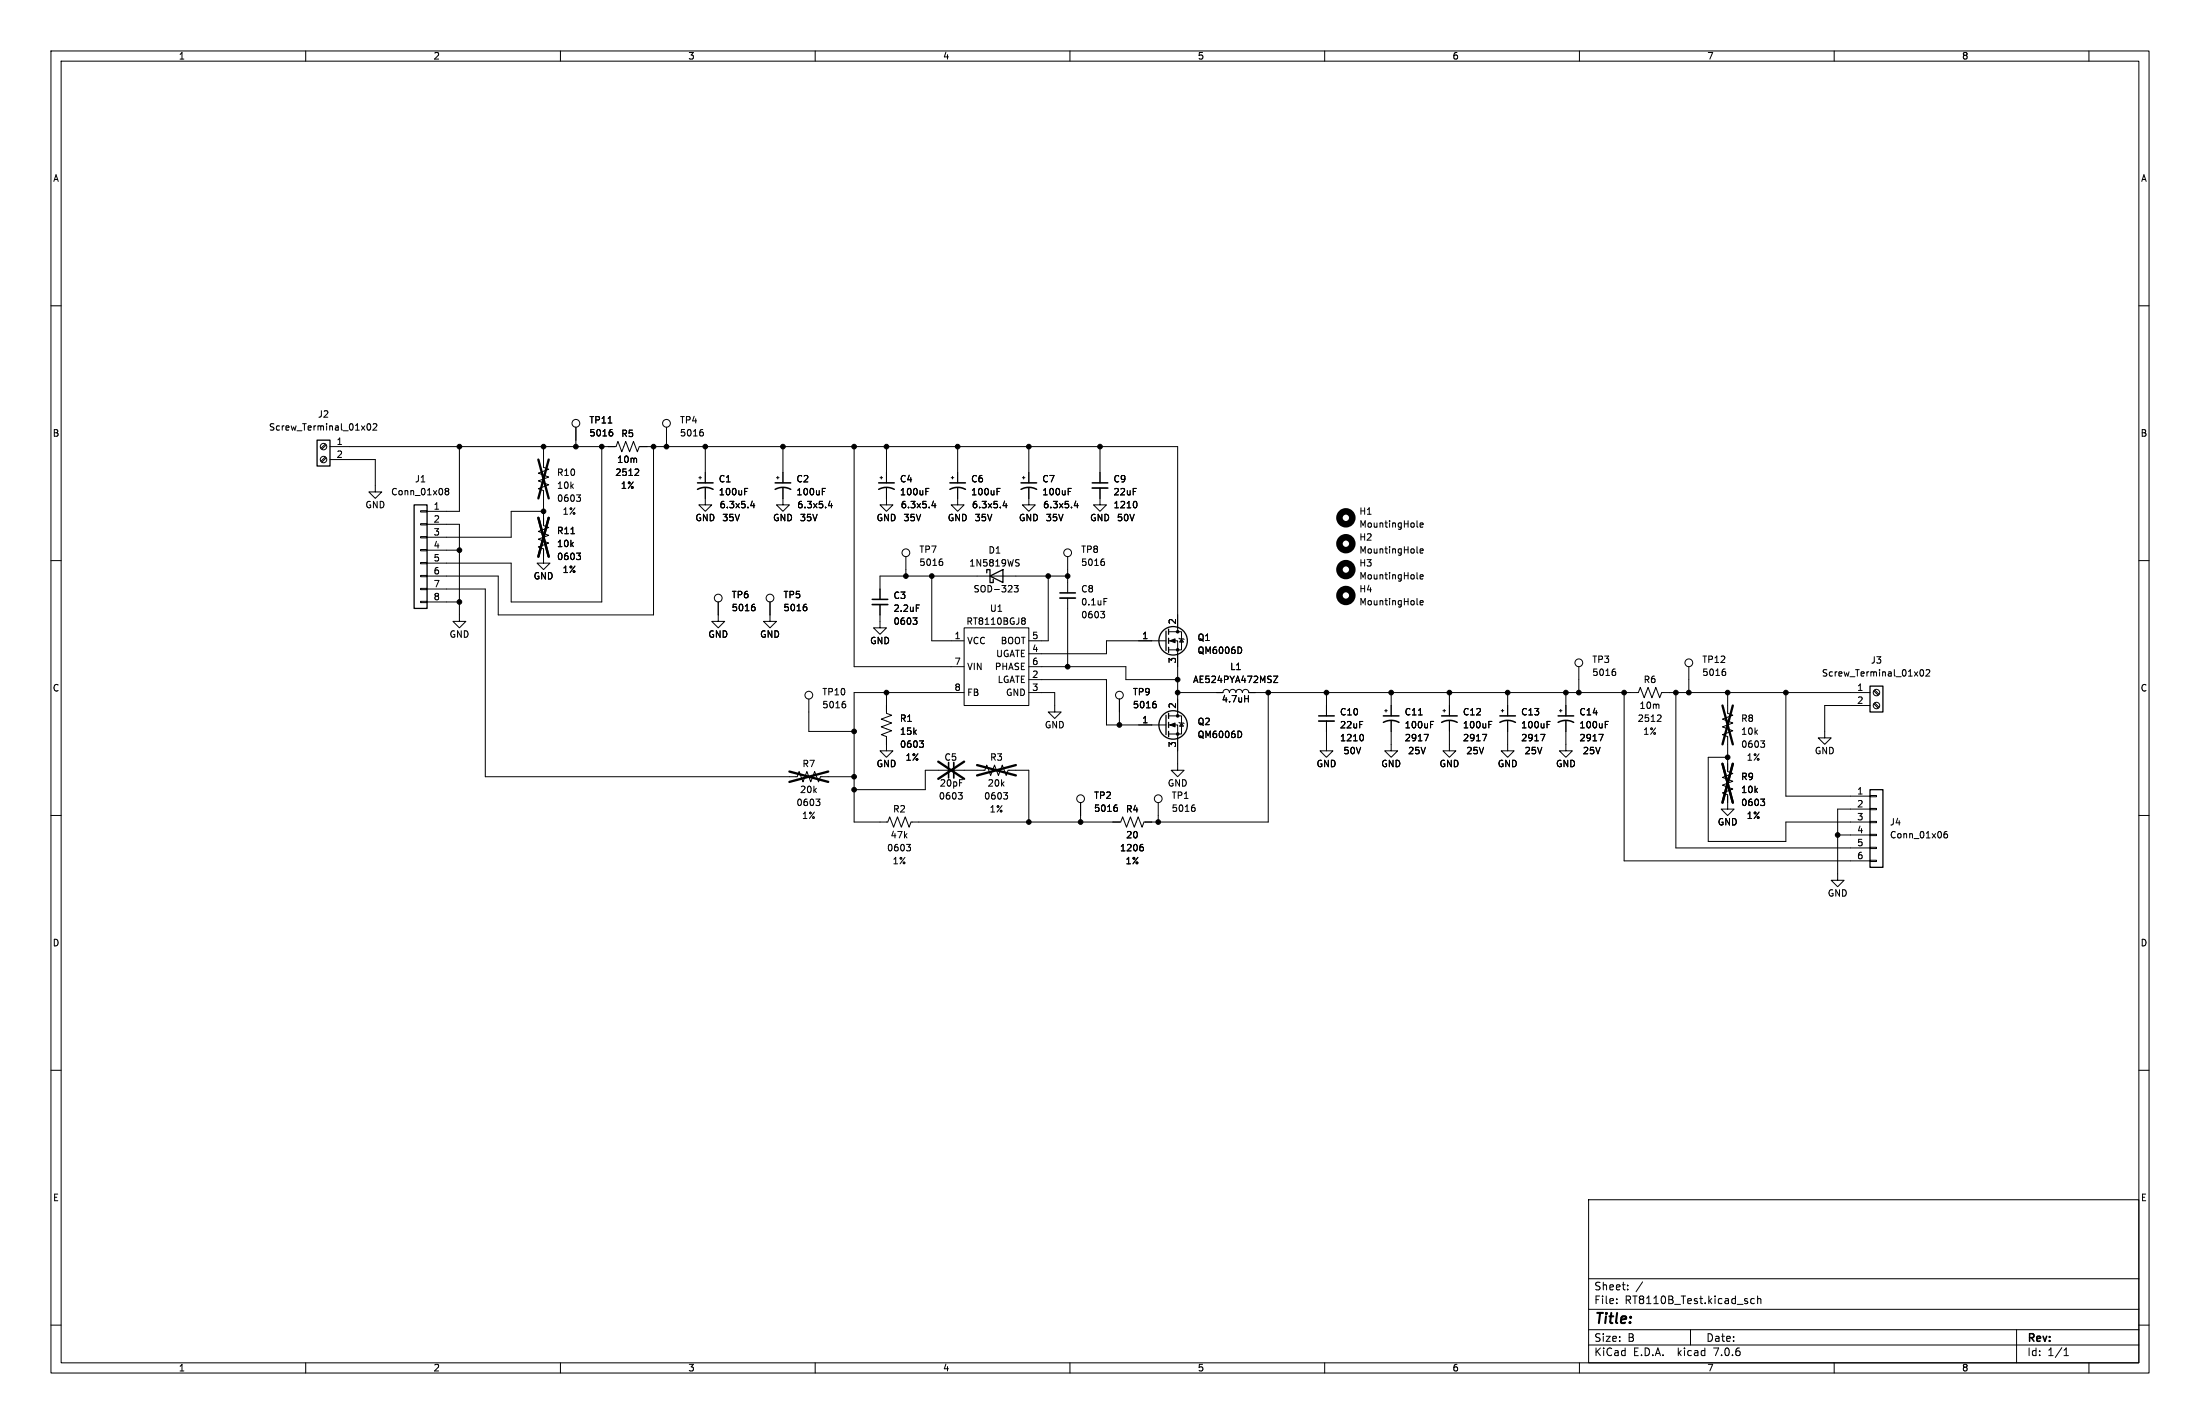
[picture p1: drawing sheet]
<svg xmlns="http://www.w3.org/2000/svg" width="432mm" height="279mm" viewBox="0 0 432 279" stroke-linecap="round" stroke-linejoin="round" font-family="sans-serif">
<g fill="none" stroke="#000" stroke-width=".2">
<path d="M10 10h411.8v259.4h-411.8zM12 12h407.8v255.4h-407.8zM60 10v2M110 10v2M160 10v2M210 10v2M260 10v2M310 10v2M360 10v2M410 10v2M10 60h2M419.8 60h2"/>
<path d="M63.9 89.7l-.9 .8M63.9 87.1l-.9 .9M64 89.8l-.8 .9M64 87.3l-.8 .8M64.8 90.2h8.9v6.3h1.2l-1.2 1.3-1.3-1.3h1.3M64.8 87.6h56.1l.4-1 .7 2 .8-2 .8 2 .7-2 .8 2 .4-1h105.6v36.4M72.1 83.3l.2-.2a.68 .68 0 0 1 .5 .7 .68 .68 0 0 1-.5 .6l-.3-.5zM73.2 83.3l.5-.2 .3 .4-.8 .9h.8M87.6 96.4l-.2-.3 .2-.3h.2l.3 .3-.3 .3M87.6 96.4l-.2 .2v.4l.2 .1 .4-.1 .1-.1v-.3l-.3-.2M87.6 96.4h.2M90.2 87.6v12.7h-6.4"/>
<path d="M106.7 87.6v4.1l1 .4-2 .7 2 .8-2 .8 2 .7-2 .8 1 .4v6.8l1 .4-2 .8 2 .7-2 .8 2 .8-2 .7 1 .4v2.8h1.2l-1.2 1.3-1.3-1.3h1.3M113 83.8v3.8M113.2 97.1h.7l-.4 .5M113.7 97.6l.2 .2v.3l-.2 .3M118.1 87.6v30.5h-17.8v-7.6h-16.5M119.4 83h.7M119.9 84.3h.3M120 84.8l.3 .2v.3l-.3 .2M125.1 92l.3 .3-.1 .3-.7 .7h.8M128.3 87.6v33.1h-30.5v-7.7h-14M130.8 83.8v3.8M137.2 93.7h.5"/>
<path d="M137.4 93.5v.5M137.7 84.3h.2M137.8 84.8l.3 .2v.3l-.3 .2M138.4 95.8v3.3h1.3l-1.3 1.2-1.2-1.2h1.2M138.4 87.6v7.1M146.2 96.4h.4M146.2 95.8h.6M147.7 98.3l-.3 .9h.7M148 98.8v.8M152.4 93.7h.5M152.7 93.5v.5M153.7 95.8v3.3h1.2l-1.2 1.2-1.3-1.2h1.3"/>
<path d="M153.7 87.6v7.1M161.4 96.4h.4M161.4 95.8h.6M162.9 98.3l-.3 .9h.8M163.2 98.8v.8M167.6 87.6v43.2h21.6M172.7 93.7h.5M173 93.5v.5M174 95.8v3.3h1.3l-1.3 1.2-1.3-1.2h1.3M174 87.6v7.1M181.7 96.4h.4M181.7 95.8h.6"/>
<path d="M183.2 98.3l-.3 .9h.8M183.5 98.8v.8M186.7 93.7h.5M186.9 93.5v.5M188 95.8v3.3h1.2l-1.2 1.2-1.3-1.2h1.3M188 87.6v7.1M195.7 96.4h.4M195.7 95.8h.6M197.2 98.3l-.3 .9h.8M197.5 98.8v.8M200.7 93.7h.5M200.9 93.5v.5"/>
<path d="M201.9 95.8v3.3h1.3l-1.3 1.2-1.2-1.2h1.2M201.9 87.6v7.1M209.7 96.4h.4M209.7 95.8h.6M211.2 98.3l-.3 .9h.7M211.5 98.8v.8M215.9 95.8v3.3h1.3l-1.3 1.2-1.3-1.2h1.3M215.9 87.6v7.1M222.9 98.4a.79 .79 0 0 1 0 1.2M10 110h2M82.5 118h1.3v.2h-1.3zM82.5 115.4h1.3v.3h-1.3z"/>
<path d="M82.5 112.9h1.3v.3h-1.3zM82.5 110.4h1.3v.2h-1.3zM82.5 107.8h1.3v.3h-1.3zM82.5 105.3h1.3v.2h-1.3zM82.5 102.7h1.3v.3h-1.3zM82.5 100.2h1.3v.3h-1.3zM83.8 115.6h11.4v36.8h61.3l.3-1 .8 2 .8-2 .7 2 .8-2 .8 2 .3-1h6.6M83.8 102.9h6.4v19h1.2l-1.2 1.3-1.3-1.3h1.3M83.8 108h6.4M83.8 118.1h6.4M106.7 100.3h-6.4v5.1h-16.5M112.1 104.7h.7"/>
<path d="M113.2 108.5h.7l-.4 .5M113.7 109l.2 .3v.3l-.2 .2M141 118.1v3.8h1.2l-1.2 1.3-1.3-1.3h1.3M147.9 118.6h.2M148 119l.2 .3v.3l-.2 .2M151.1 118.1v3.8h1.3l-1.3 1.3-1.2-1.3h1.2M158 118.6h.3M158.1 119l.3 .3v.3l-.3 .2M172.7 118.6v4.6h1.3l-1.3 1.3-1.3-1.3h1.3M177.8 109.2v3.8M179.8 118.7h.7M182.9 113v12.7h6.3"/>
<path d="M184.7 109.7h.2M184.8 110.2l.2 .2v.3l-.2 .2M199.1 114.9h.7l-.4 .5 .4 .1v.5l-.2 .1-.5-.1M199.6 110.4l.3 .1 .1 .3-.2 .3h-.3M199.6 109.8l.4 .1M205.7 113v12.7h-3.8M209.5 113h-36.8v4.6M209.5 109.2v7.1M209.5 117.3v13.5M216 120h.8l-.4 .4M216.4 109.7h.3M216.6 110.2l.2 .2v.3l-.2 .2"/>
<path d="M216.7 117.4h.6M278.1 118.5l.2 .2M278.1 108.3l.2 .2M278.1 113.4l.2 .2M278.1 103.3l.2 .1M278.7 118.3l.6-.2v-.2l-.4-.1-.2 .2 .1 .6h.5M278.7 108.1l.6-.1v-.3h-.4l-.2 .2 .1 .6h.5M278.7 103l.6-.1v-.2l-.4-.1-.2 .2 .1 .6h.5M278.7 113.2l.6-.1v-.3h-.4l-.2 .1 .1 .6h.5M419.8 110h2M158.7 137.2v6.3h8.9M165.6 137.6h.3"/>
<path d="M165.8 138.1l.2 .2v.3l-.2 .3M174 135.9v4.1l1 .3-2 .8 2 .8-2 .7 2 .8-2 .7 1 .4v2.8h1.3l-1.3 1.3-1.3-1.3h1.3M179.2 121.2h.8l-.4 .5M179.7 121.7l.3 .3v.3l-.3 .2M189.2 123.2h12.7v15.2h-12.7zM189.2 135.9h-21.6v25.4h6.6l.4-1 .8 2 .7-2 .8 2 .8-2 .7 2 .4-1h41.2l.3-1 .8 2 .8-2 .7 2 .8-2 .8 2 .3-1h24.4v-25.4M200.8 121.2h.2l.2 .3-.2 .3M200.8 121.8h.2M201 121.8l.2 .1v.4l-.1 .1-.3 .1M201.9 135.9h5.1v3.8h1.3l-1.3 1.3-1.3-1.3h1.3M201.9 133.4h15.3v8.8h11.7M201.9 130.8h19.1v2.6h10.1"/>
<path d="M216.6 120.4l.2 .3v.3l-.2 .2M219.7 137.2v5M226.6 137.6h.2M226.7 138.1l.3 .2v.3l-.3 .3M228.9 125.7h-11.7v2.6h-15.3M229.4 125.7h1.7v14.8M229.4 124h2.5v3.5h-2.5M231.1 135.9h8.9a.64 .64 0 0 1 .7-.6 .64 .64 0 0 1 .6 .6 .64 .64 0 0 1 .6-.6 .64 .64 0 0 1 .7 .6 .64 .64 0 0 1 .6-.6 .64 .64 0 0 1 .6 .6 .64 .64 0 0 1 .7-.6 .64 .64 0 0 1 .6 .6h76.5l.3-1 .8 2 .8-2 .7 2 .8-2 .8 2 .3-1h40.9M231.4 125.2l1 .3M231.9 125.3l.4 .7h-.8zM243.5 127l.2 .5-.2 .7M244.3 137.1h.7"/>
<path d="M245 136.5v1.2M249.9 132.7h.9l-.9 1.2h.9M260.3 135.9v4.6M271.8 139.4h.5M272 139.2v.5M273 135.9v4.6M283.2 139.4h.5M283.5 139.2v.5M284.5 135.9v4.6M294.6 139.4h.5M294.9 139.2v.5M295.9 135.9v4.6"/>
<path d="M306.1 139.4h.5M306.3 139.2v.5M307.3 135.9v4.6M309.9 130.8v5.1M316.8 131.3h.2M316.9 131.7l.2 .3v.3l-.2 .2M318.8 135.9v33h48.2M328.9 135.9v30.5h38.1M331.5 130.8v5.1M338.4 131.3h.2M338.5 131.7l.2 .3v.3l-.2 .2M339.1 135.9v4.1l1 .3-2 .8 2 .8-2 .7 2 .8-2 .7 1 .4v6.9l1 .4-2 .7 2 .8-2 .8 2 .7-2 .8 1 .4v2.8h1.3l-1.3 1.2-1.3-1.2h1.3"/>
<path d="M350.5 135.9v20.3h16.5M367 138.4h-8.9v6.4h-1.2l1.2 1.3 1.3-1.3h-1.3M367.8 138.1l.8 .8M367.8 135.6l.8 .8M367.9 137.9l.9 .9M367.9 135.4l.9 .8M376.9 131.5l.2-.1a.68 .68 0 0 1 .5 .6 .68 .68 0 0 1-.5 .7l-.3-.5zM378 131.5l.5-.1 .3 .4-.8 .9h.8M10 160h2M160.1 156.8h.8l-.4 .5M160.7 157.3l.2 .2v.3l-.2 .3M180.5 145.4h.7l-.4 .4"/>
<path d="M181 145.8l.2 .3v.3l-.2 .2M186.2 151.1h-4.6v3.8h-14M187.2 151.1h6.1l.4-1 .7 2 .8-2 .8 2 .7-2 .8 2 .4-1h4v10.2M188.1 155.5h.8l-.5 .5M188.6 156l.3 .2v.3l-.3 .3M197 155.5h.8l-.5 .5M197.5 156l.3 .2v.3l-.3 .3M212.1 157.5v3.8M219 157.9h.2M219.1 158.4l.2 .3v.3l-.2 .2M227.3 157.5v3.8M229.4 142.2h1.7v8.9h1.3l-1.3 1.3-1.2-1.3h1.2"/>
<path d="M229.4 140.5h2.5v3.5h-2.5M231.4 141.7l1 .3M231.9 141.9l.4 .6h-.8zM234.2 157.9h.3M234.3 158.4l.3 .3v.3l-.3 .2M243.5 143.5l.2 .5-.2 .7M260.3 141.5v5.8h1.3l-1.3 1.3-1.2-1.3h1.2M267.3 144.1a.79 .79 0 0 1 0 1.3M273 141.5v5.8h1.3l-1.3 1.3-1.2-1.3h1.2M278.4 140.3h.7M279.5 144.1h.9l-.6 1.3M280.8 141.5h.6"/>
<path d="M280.8 142.2h.4M284.5 141.5v5.8h1.2l-1.2 1.3-1.3-1.3h1.3M291 144.1h.8l-.5 1.3M292.2 141.5h.6M292.2 142.2h.4M295.9 141.5v5.8h1.3l-1.3 1.3-1.3-1.3h1.3M302.4 144.1h.8l-.5 1.3M303.6 141.5h.6M303.6 142.2h.5M307.3 141.5v5.8h1.3l-1.3 1.3-1.2-1.3h1.2M313.8 144.1h.9l-.6 1.3M315.1 141.5h.6"/>
<path d="M315.1 142.2h.4M325.8 140.3l.2 .2v.3l-.8 .7h.8M339.1 148.6h-3.8v16.5h15.2v-3.8h16.5M345.6 156.8h.7l-.4 .5M345.6 145.4h.7l-.4 .4M346.1 145.8l.2 .3v.3l-.2 .2M346.1 157.3l.2 .2v.3l-.2 .3M367 158.6h1.3v.3h-1.3zM367 156.1h1.3v.2h-1.3zM367 158.8h-6.3v13.9h-1.3l1.3 1.3 1.2-1.3h-1.2M419.8 160h2M177.9 165.7h.8l-.4 .5"/>
<path d="M178.5 166.2l.2 .2v.3l-.2 .2M224.1 165.7h.2M224.2 166.2l.2 .2v.3l-.2 .2M360.7 163.8h6.3M367 168.8h1.3v.2h-1.3zM367 166.2h1.3v.3h-1.3zM367 163.7h1.3v.3h-1.3zM367 161.2h1.3v.2h-1.3zM382.1 163.1l-.3 .1-.2 .2-.1 .8 .3 .2 .4-.1 .1-.4-.2-.2-.3-.1-.3 .3M10 210h2M419.8 210h2M311.8 235.4h108v32h-108z"/>
<path d="M10 260h2M311.8 256.9h108M311.8 250.9h108M317.3 255.6v.2M317.3 254.9v.1M319.5 252.9v.2M319.5 252.2v.1M322.4 251.5l-1.3 1.9M344.3 254.9l-.4-.1-.3 .3 .2 .6h.5M345 254.9l.2-.1 .3 .1 .1 .9M345 254.3v1.5M419.8 260h2"/>
<path d="M60 267.4v2M110 267.4v2M160 267.4v2M210 267.4v2M260 267.4v2M310 267.4v2M311.8 263.9h108M311.8 260.9h108M331.8 260.9v3M360 267.4v2M395.8 260.9v6.5M405.1 266h.9"/>
<path d="M405.1 264.9l.4-.4v1.5M410 267.4v2"/>
<circle cx="63.5" cy="87.6" r=".63"/>
<circle cx="63.5" cy="90.2" r=".63"/>
<circle cx="113" cy="83.1" r=".76"/>
<circle cx="130.8" cy="83.1" r=".76"/>
<circle cx="141" cy="117.3" r=".76"/>
<circle cx="151.1" cy="117.3" r=".76"/>
<circle cx="177.8" cy="108.5" r=".76"/>
<circle cx="209.5" cy="108.5" r=".76"/>
<circle cx="158.7" cy="136.4" r=".76"/>
<circle cx="219.7" cy="136.4" r=".76"/>
<circle cx="309.9" cy="130" r=".76"/>
<circle cx="331.5" cy="130" r=".76"/>
<circle cx="368.3" cy="138.4" r=".63"/>
<circle cx="368.3" cy="135.9" r=".63"/>
<circle cx="212.1" cy="156.7" r=".76"/>
<circle cx="227.3" cy="156.7" r=".76"/>
</g>
<path d="M214.4 95.8h3M171.2 118.6h3M208 117.3h3.1M187.2 149.6v3.1M258.8 141.5h3.1" fill="none" stroke="#000" stroke-width=".33"/>
<g fill="none" stroke="#000" stroke-width=".3">
<path d="M136.9 96a3.2 3.2 0 0 1 3.1 0M136.9 94.7h3.1M152.1 96a3.2 3.2 0 0 1 3.1 0M152.1 94.7h3.1M172.5 96a3.2 3.2 0 0 1 3 0M172.5 94.7h3M186.4 96a3.2 3.2 0 0 1 3.1 0M186.4 94.7h3.1M200.4 96a3.2 3.2 0 0 1 3.1 0M200.4 94.7h3.1M214.4 94.7h3M171.2 117.6h3"/>
<path d="M208 116.3h3.1M186.2 149.6v3.1M258.8 140.5h3.1M271.5 141.7a3.2 3.2 0 0 1 3.1 0M271.5 140.5h3.1M283 141.7a3.2 3.2 0 0 1 3 0M283 140.5h3M294.4 141.7a3.2 3.2 0 0 1 3 0M294.4 140.5h3M305.8 141.7a3.2 3.2 0 0 1 3.1 0M305.8 140.5h3.1"/>
</g>
<g fill="none" stroke="#000" stroke-width=".46">
<path d="M105.7 90.2l2 7.6M107.7 90.2l-2 7.6M105.7 101.6l2 7.6M107.7 101.6l-2 7.6M338.1 138.4l2 7.7M340.1 138.4l-2 7.7M154.9 151.4l7.7 2M162.6 151.4l-7.7 2M184.1 149.4l5.1 3.4M189.2 149.4l-5.1 3.4M191.8 150.1l7.6 2M199.4 150.1l-7.6 2"/>
<path d="M338.1 149.9l2 7.6M340.1 149.9l-2 7.6"/>
</g>
<g fill="none" stroke="#000" stroke-width=".25">
<path d="M62.2 86.4h2.6v5h-2.6zM81.3 99.1h2.5v20.3h-2.5zM193.7 112.4v-.6h.6v2.5h.6v-.6M194.3 113l2.5-1.2v2.5zM228.9 123.8v3.8M229.4 123.4v1.1M229.4 125.2v1M229.4 127v1M229.4 140v1M367 134.6h2.6v5.1h-2.6zM228.9 140.3v3.8M229.4 141.7v1"/>
<path d="M229.4 143.5v1M367 154.9h2.6v15.3h-2.6z"/>
<circle cx="230.3" cy="125.7" r="2.79"/>
<circle cx="230.3" cy="142.2" r="2.79"/>
</g>
<g fill="#000" stroke="#000" stroke-width=".2">
<path d="M229.6 125.7l1-.4v.8zM229.6 142.2l1-.3v.7z"/>
<circle cx="90.2" cy="87.6" r=".46"/>
<circle cx="106.7" cy="87.6" r=".46"/>
<circle cx="113" cy="87.6" r=".46"/>
<circle cx="118.1" cy="87.6" r=".46"/>
<circle cx="128.3" cy="87.6" r=".46"/>
<circle cx="130.8" cy="87.6" r=".46"/>
<circle cx="138.4" cy="87.6" r=".46"/>
<circle cx="153.7" cy="87.6" r=".46"/>
<circle cx="167.6" cy="87.6" r=".46"/>
<circle cx="174" cy="87.6" r=".46"/>
<circle cx="188" cy="87.6" r=".46"/>
<circle cx="201.9" cy="87.6" r=".46"/>
<circle cx="215.9" cy="87.6" r=".46"/>
<circle cx="90.2" cy="108" r=".46"/>
<circle cx="90.2" cy="118.1" r=".46"/>
<circle cx="106.7" cy="100.3" r=".46"/>
<circle cx="177.8" cy="113" r=".46"/>
<circle cx="182.9" cy="113" r=".46"/>
<circle cx="205.7" cy="113" r=".46"/>
<circle cx="209.5" cy="113" r=".46"/>
<circle cx="174" cy="135.9" r=".46"/>
<circle cx="209.5" cy="130.8" r=".46"/>
<circle cx="231.1" cy="133.4" r=".46"/>
<circle cx="231.1" cy="135.9" r=".46"/>
<circle cx="231.1" cy="127.5" r=".25"/>
<circle cx="231.1" cy="124" r=".25"/>
<circle cx="248.9" cy="135.9" r=".46"/>
<circle cx="260.3" cy="135.9" r=".46"/>
<circle cx="273" cy="135.9" r=".46"/>
<circle cx="284.5" cy="135.9" r=".46"/>
<circle cx="295.9" cy="135.9" r=".46"/>
<circle cx="307.3" cy="135.9" r=".46"/>
<circle cx="309.9" cy="135.9" r=".46"/>
<circle cx="318.8" cy="135.9" r=".46"/>
<circle cx="328.9" cy="135.9" r=".46"/>
<circle cx="331.5" cy="135.9" r=".46"/>
<circle cx="339.1" cy="135.9" r=".46"/>
<circle cx="350.5" cy="135.9" r=".46"/>
<circle cx="167.6" cy="143.5" r=".46"/>
<circle cx="167.6" cy="154.9" r=".46"/>
<circle cx="167.6" cy="152.4" r=".46"/>
<circle cx="219.7" cy="142.2" r=".46"/>
<circle cx="231.1" cy="144" r=".25"/>
<circle cx="231.1" cy="140.5" r=".25"/>
<circle cx="339.1" cy="148.6" r=".46"/>
<circle cx="201.9" cy="161.3" r=".46"/>
<circle cx="212.1" cy="161.3" r=".46"/>
<circle cx="227.3" cy="161.3" r=".46"/>
<circle cx="360.7" cy="163.8" r=".46"/>
</g>
<g fill="none" stroke="#000" stroke-width="1.3">
<circle cx="264.2" cy="116.8" r="1.27"/>
<circle cx="264.2" cy="101.6" r="1.27"/>
<circle cx="264.2" cy="106.7" r="1.27"/>
<circle cx="264.2" cy="111.8" r="1.27"/>
</g>
<text font-size="2.8" x="312.8" y="260.3">Title:</text>
<g font-size="2.1">
<text x="312.8" y="256.1">File:</text>
<text x="312.8" y="253.4">Sheet:</text>
<text x="318.9" y="256.1">RT8110B_Test.kicad_sch</text>
<text x="312.8" y="263.5">Size:</text>
<text x="319.5" y="263.5">B</text>
<text x="334.8" y="263.5">Date:</text>
<text x="397.8" y="263.7">Rev:</text>
<text x="312.8" y="266.3">KiCad</text>
<text x="320.5" y="266.3">E.D.A.</text>
<text x="329.4" y="266.3">kicad</text>
<text x="336.6" y="266.3">7.0.6</text>
<text x="397.8" y="266.3">Id:</text>
<text x="401.9" y="266.3">1/1</text>
</g>
<g font-size="1.8">
<text x="35" y="11.9">1</text>
<text x="85" y="11.9">2</text>
<text x="135" y="11.9">3</text>
<text x="185" y="11.9">4</text>
<text x="235" y="11.9">5</text>
<text x="285" y="11.9">6</text>
<text x="335" y="11.9">7</text>
<text x="385" y="11.9">8</text>
<text x="10.3" y="35.9">A</text>
<text x="420.1" y="35.9">A</text>
<text x="62.3" y="82.1">J2</text>
<text x="115.6" y="83.3">TP11</text>
<text x="133.4" y="83.3">TP4</text>
<text x="10.3" y="85.9">B</text>
<text x="52.7" y="84.7">Screw_Terminal_01x02</text>
<text x="66" y="87.4">1</text>
<text x="66" y="89.9">2</text>
<text x="115.6" y="85.8">5016</text>
<text x="121.8" y="86">R5</text>
<text x="133.4" y="85.8">5016</text>
<text x="420.1" y="85.9">B</text>
<text x="81.4" y="94.8">J1</text>
<text x="109.2" y="93.6">R10</text>
<text x="120.7" y="93.6">2512</text>
<text x="121" y="91">10m</text>
<text x="141" y="94.8">C1</text>
<text x="156.2" y="94.8">C2</text>
<text x="176.5" y="94.8">C4</text>
<text x="190.5" y="94.8">C6</text>
<text x="204.5" y="94.8">C7</text>
<text x="218.4" y="94.8">C9</text>
<text x="71.6" y="99.9">GND</text>
<text x="76.7" y="97.4">Conn_01x08</text>
<text x="85" y="100.1">1</text>
<text x="109.2" y="96.1">10k</text>
<text x="109.2" y="98.7">0603</text>
<text x="110.3" y="101.2">1%</text>
<text x="121.8" y="96.1">1%</text>
<text x="141" y="97.4">100uF</text>
<text x="141.1" y="99.9">6.3x5.4</text>
<text x="156.2" y="97.4">100uF</text>
<text x="156.4" y="99.9">6.3x5.4</text>
<text x="176.5" y="97.4">100uF</text>
<text x="176.7" y="99.9">6.3x5.4</text>
<text x="190.5" y="97.4">100uF</text>
<text x="190.7" y="99.9">6.3x5.4</text>
<text x="204.5" y="97.4">100uF</text>
<text x="204.6" y="99.9">6.3x5.4</text>
<text x="218.4" y="97.4">22uF</text>
<text x="218.5" y="99.9">1210</text>
<text x="266.7" y="101.2">H1</text>
<text x="85" y="102.6">2</text>
<text x="85" y="105.2">3</text>
<text x="85" y="107.7">4</text>
<text x="109.2" y="107.5">10k</text>
<text x="109.2" y="105">R11</text>
<text x="136.4" y="102.5">GND</text>
<text x="141.7" y="102.5">35V</text>
<text x="151.6" y="102.5">GND</text>
<text x="156.9" y="102.5">35V</text>
<text x="172" y="102.5">GND</text>
<text x="177.2" y="102.5">35V</text>
<text x="185.9" y="102.5">GND</text>
<text x="191.2" y="102.5">35V</text>
<text x="199.9" y="102.5">GND</text>
<text x="205.2" y="102.5">35V</text>
<text x="213.9" y="102.5">GND</text>
<text x="219.1" y="102.5">50V</text>
<text x="266.7" y="106.3">H2</text>
<text x="266.7" y="103.7">MountingHole</text>
<text x="85" y="110.2">5</text>
<text x="85" y="112.8">6</text>
<text x="104.6" y="113.9">GND</text>
<text x="109.2" y="110.1">0603</text>
<text x="110.3" y="112.6">1%</text>
<text x="180.3" y="108.7">TP7</text>
<text x="180.3" y="111.2">5016</text>
<text x="190.1" y="111.4">1N5819WS</text>
<text x="193.9" y="108.8">D1</text>
<text x="212.1" y="108.7">TP8</text>
<text x="212.1" y="111.2">5016</text>
<text x="266.7" y="108.8">MountingHole</text>
<text x="266.7" y="111.4">H3</text>
<text x="266.7" y="113.9">MountingHole</text>
<text x="85" y="115.3">7</text>
<text x="85" y="117.9">8</text>
<text x="143.5" y="117.6">TP6</text>
<text x="153.7" y="117.6">TP5</text>
<text x="175.3" y="117.7">C3</text>
<text x="191" y="116.4">SOD-323</text>
<text x="212.1" y="116.4">C8</text>
<text x="212.1" y="119">0.1uF</text>
<text x="266.7" y="116.4">H4</text>
<text x="266.7" y="119">MountingHole</text>
<text x="88.1" y="125.3">GND</text>
<text x="138.9" y="125.3">GND</text>
<text x="143.5" y="120.1">5016</text>
<text x="149.1" y="125.3">GND</text>
<text x="153.7" y="120.1">5016</text>
<text x="175.3" y="120.2">2.2uF</text>
<text x="175.3" y="122.8">0603</text>
<text x="187.3" y="125.5">1</text>
<text x="189.6" y="122.8">RT8110BGJ8</text>
<text x="194.2" y="120.2">U1</text>
<text x="202.5" y="125.5">5</text>
<text x="212.1" y="121.5">0603</text>
<text x="224.1" y="125.5">1</text>
<text x="230.9" y="122.6" transform="rotate(-90 230.9 122.6)">2</text>
<text x="235" y="126">Q1</text>
<text x="170.7" y="126.6">GND</text>
<text x="187.3" y="130.6">7</text>
<text x="189.7" y="126.6">VCC</text>
<text x="189.7" y="131.7">VIN</text>
<text x="195.2" y="131.7">PHASE</text>
<text x="195.4" y="129.1">UGATE</text>
<text x="196.3" y="126.6">BOOT</text>
<text x="202.5" y="128">4</text>
<text x="202.5" y="130.6">6</text>
<text x="230.9" y="130.2" transform="rotate(-90 230.9 130.2)">3</text>
<text x="235" y="128.5">QM6006D</text>
<text x="241.3" y="131.7">L1</text>
<text x="312.4" y="130.3">TP3</text>
<text x="334" y="130.3">TP12</text>
<text x="367.1" y="130.4">J3</text>
<text x="10.3" y="135.9">C</text>
<text x="161.3" y="136.6">TP10</text>
<text x="187.3" y="135.6">8</text>
<text x="189.7" y="136.8">FB</text>
<text x="195.7" y="134.2">LGATE</text>
<text x="197.3" y="136.8">GND</text>
<text x="202.5" y="133.1">2</text>
<text x="202.5" y="135.6">3</text>
<text x="222.3" y="136.6">TP9</text>
<text x="234.1" y="134.2">AE524PYA472MSZ</text>
<text x="312.4" y="132.8">5016</text>
<text x="322.5" y="134.2">R6</text>
<text x="334" y="132.8">5016</text>
<text x="357.5" y="132.9">Screw_Terminal_01x02</text>
<text x="364.4" y="135.6">1</text>
<text x="420.1" y="135.9">C</text>
<text x="161.3" y="139.2">5016</text>
<text x="176.5" y="141.8">R1</text>
<text x="205" y="143.1">GND</text>
<text x="222.3" y="139.2">5016</text>
<text x="224.1" y="142">1</text>
<text x="230.9" y="139.1" transform="rotate(-90 230.9 139.1)">2</text>
<text x="235" y="142.5">Q2</text>
<text x="239.7" y="138">4.7uH</text>
<text x="262.9" y="140.6">C10</text>
<text x="262.9" y="143.1">22uF</text>
<text x="275.6" y="140.6">C11</text>
<text x="275.6" y="143.1">100uF</text>
<text x="287" y="140.6">C12</text>
<text x="287" y="143.1">100uF</text>
<text x="298.5" y="140.6">C13</text>
<text x="298.5" y="143.1">100uF</text>
<text x="309.9" y="140.6">C14</text>
<text x="309.9" y="143.1">100uF</text>
<text x="321.3" y="141.8">2512</text>
<text x="321.7" y="139.3">10m</text>
<text x="341.6" y="141.8">R8</text>
<text x="364.4" y="138.2">2</text>
<text x="176.5" y="144.4">15k</text>
<text x="176.5" y="146.9">0603</text>
<text x="177.6" y="149.5">1%</text>
<text x="185.3" y="149.5">C5</text>
<text x="194.2" y="149.5">R3</text>
<text x="230.9" y="146.8" transform="rotate(-90 230.9 146.8)">3</text>
<text x="235" y="145">QM6006D</text>
<text x="262.9" y="145.6">1210</text>
<text x="263.6" y="148.2">50V</text>
<text x="275.6" y="145.6">2917</text>
<text x="276.3" y="148.2">25V</text>
<text x="287" y="145.6">2917</text>
<text x="287.7" y="148.2">25V</text>
<text x="298.5" y="145.6">2917</text>
<text x="299.1" y="148.2">25V</text>
<text x="309.9" y="145.6">2917</text>
<text x="310.6" y="148.2">25V</text>
<text x="322.4" y="144.4">1%</text>
<text x="341.6" y="144.4">10k</text>
<text x="341.7" y="146.9">0603</text>
<text x="342.7" y="149.5">1%</text>
<text x="356.1" y="148.2">GND</text>
<text x="156.9" y="155.8">20k</text>
<text x="157.4" y="150.7">R7</text>
<text x="172" y="150.7">GND</text>
<text x="184.4" y="154.5">20pF</text>
<text x="193.8" y="154.5">20k</text>
<text x="229.1" y="154.5">GND</text>
<text x="258.3" y="150.7">GND</text>
<text x="271" y="150.7">GND</text>
<text x="282.4" y="150.7">GND</text>
<text x="293.9" y="150.7">GND</text>
<text x="305.3" y="150.7">GND</text>
<text x="341.6" y="153.3">R9</text>
<text x="341.6" y="155.8">10k</text>
<text x="364.4" y="156">1</text>
<text x="156.2" y="158.3">0603</text>
<text x="157.3" y="160.9">1%</text>
<text x="175.2" y="159.6">R2</text>
<text x="184.2" y="157.1">0603</text>
<text x="193.1" y="157.1">0603</text>
<text x="194.1" y="159.6">1%</text>
<text x="214.6" y="156.9">TP2</text>
<text x="214.6" y="159.5">5016</text>
<text x="220.9" y="159.6">R4</text>
<text x="229.9" y="156.9">TP1</text>
<text x="229.9" y="159.5">5016</text>
<text x="341.7" y="158.3">0603</text>
<text x="342.7" y="160.9">1%</text>
<text x="364.4" y="158.5">2</text>
<text x="364.4" y="161">3</text>
<text x="174" y="167.2">0603</text>
<text x="174.7" y="164.7">47k</text>
<text x="219.7" y="167.2">1206</text>
<text x="220.9" y="164.7">20</text>
<text x="337.1" y="162.2">GND</text>
<text x="364.4" y="163.6">4</text>
<text x="364.4" y="166.1">5</text>
<text x="370.9" y="162.2">J4</text>
<text x="370.9" y="164.7">Conn_01x06</text>
<text x="175.1" y="169.8">1%</text>
<text x="220.8" y="169.8">1%</text>
<text x="364.4" y="168.7">6</text>
<text x="358.6" y="176.1">GND</text>
<text x="10.3" y="185.9">D</text>
<text x="420.1" y="185.9">D</text>
<text x="10.3" y="235.9">E</text>
<text x="420.1" y="235.9">E</text>
<text x="35" y="269.3">1</text>
<text x="85" y="269.3">2</text>
<text x="135" y="269.3">3</text>
<text x="185" y="269.3">4</text>
<text x="235" y="269.3">5</text>
<text x="285" y="269.3">6</text>
<text x="335" y="269.3">7</text>
<text x="385" y="269.3">8</text>
</g>
</svg>
